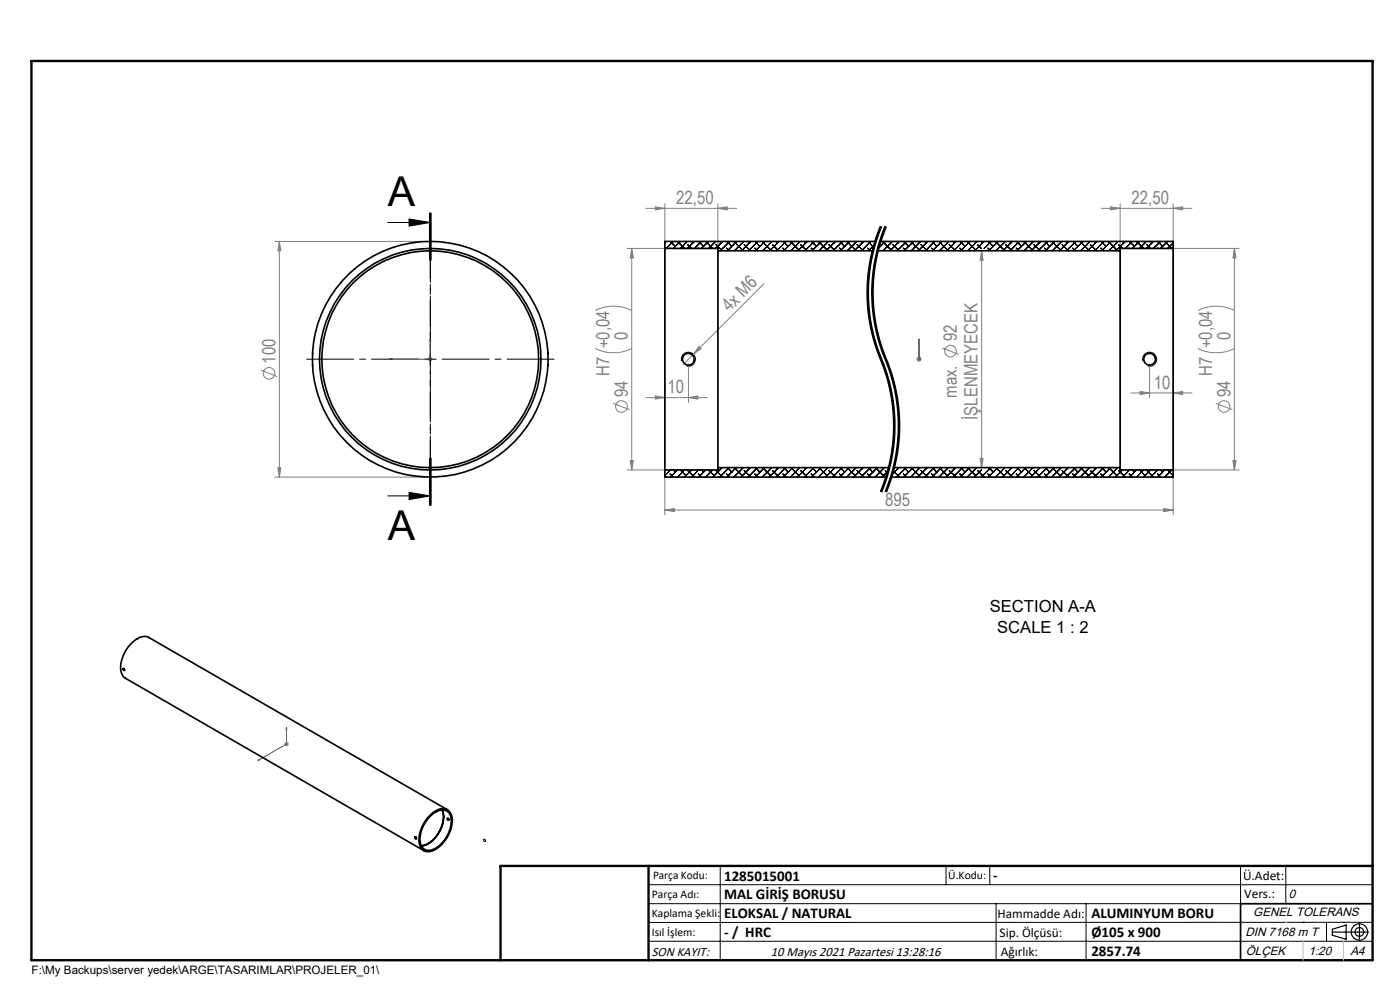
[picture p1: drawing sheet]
<svg xmlns="http://www.w3.org/2000/svg" width="297mm" height="210mm" viewBox="0 0 297 210" stroke-linecap="round" stroke-linejoin="round" font-family="sans-serif">
<g fill="none" stroke="#808080" stroke-width=".21">
<path d="M58.3 51.2h32M59.3 51.2v50M59.3 51.2l.3 2h-.7zM133 52.7h18.3M134 52.7v47M134 52.7l.4 2h-.7zM137 44.2h19.3M139 43.9l2 .3-2 .3zM141 43.2v66M152.3 44.2l2-.3v.6zM152.3 43.2v55.5M208.2 53.2l.4 2h-.7z"/>
<path d="M208.2 53.2v46M233.6 44.2h19.3M235.6 43.9l2 .3-2 .3zM237.6 43.2v55.5M238.6 52.7h24.3M248.9 44.2l2-.3v.6zM248.9 43.2v66M261.9 52.7l.3 2h-.7zM261.9 52.7v47M55.3 78.5l3.5 1.4M90.8 76.2h1M90.9 75.8l.7 .7"/>
<path d="M91.3 75.7v1M91.6 75.8l-.7 .7M126.3 73.9a8.6 8.6 0 0 0 7.7 0M126.3 65.9a8.6 8.6 0 0 1 7.7 0M146 77.2v8.1M147.1 75.1l-2.1 2.1M148.3 73.5l.4 .5-1.6 1.1zM162.1 60.1l-15 15M194.5 76.2h1M194.6 75.8l.7 .7M194.9 75.7v1M195.3 75.8l-.7 .7"/>
<path d="M199.9 73.8l3.5 1.4M243.9 77.2v7.2M254.1 73.9a8.6 8.6 0 0 0 7.8 0M254.1 65.9a8.6 8.6 0 0 1 7.8 0M58.9 99.2h.7l-.3 2zM130.1 85.5l3.5 1.4M133 99.7h18.3M133.7 97.7h.7l-.4 2zM137 84.3h13M139 84l2 .3-2 .4zM146 84.3l2-.3v.7zM207.9 97.2h.7l-.4 2z"/>
<path d="M238.6 99.7h24.3M239.9 83.4h13M241.9 83l2 .4-2 .3zM248.9 83.4l2-.4v.7zM257.9 85.5l3.5 1.4M261.5 97.7h.7l-.3 2zM58.3 101.2h32M141 108.2l2.1-.3v.6zM141 108.2h107.9M246.9 107.9l2 .3-2 .3zM60.3 157.8h1M60.4 157.5l.7 .7"/>
<path d="M60.8 157.3v1M61.1 157.5l-.7 .7"/>
<circle cx="57.1" cy="79.2" r="1.23"/>
<circle cx="201.7" cy="74.5" r="1.24"/>
<circle cx="131.8" cy="86.2" r="1.24"/>
<circle cx="259.7" cy="86.2" r="1.24"/>
</g>
<g fill="none" stroke="#000" stroke-width=".21">
<path d="M82.3 47.2h9M86.8 46.5l4.5 .7-4.5 .8zM91.1 45.2v10M91.3 45.2v10M91.5 45.2v10M184.8 53.8a37.5 37.5 0 0 0 2.6 24.1 36.5 36.5 0 0 1 2.1 11.1M185.8 53.8a37.5 37.5 0 0 0 2.6 24.1 36.5 36.5 0 0 1 2.1 11.1M186.7 47.9l-1 2.9-.9 3M186.9 48a37 37 0 0 0 .6 29.8 36.6 36.6 0 0 1-.6 26.6M187.1 48.1a36.5 36.5 0 0 0-2.8 15.3M187.7 47.9l-1.2 3.4-.7 2.5M187.9 48a37.1 37.1 0 0 0 .6 29.8 36.6 36.6 0 0 1-.6 26.6"/>
<path d="M188.1 48.1a36.5 36.5 0 0 0-2.8 15.3M66.3 77.7h.1M66.3 74.7h.1M90 76.2h2.5M91.3 75v2.5M116.2 77.7h.1M116.2 74.7h.1M144.6 76.6a1.49 1.49 0 0 1 1.3-1.9 1.49 1.49 0 0 1 1.6 1.6 1.49 1.49 0 0 1-1.8 1.3M184.3 63.4l.5 5.2M184.8 68.6a36.2 36.2 0 0 0 2.1 7.1M185.3 63.4l.5 5.2M185.8 68.6a46.5 46.5 0 0 0 3.2 10"/>
<path d="M186.9 75.7l.2 .4zM187.1 76.1a36.8 36.8 0 0 1 1.9 22.5M189 78.6a36.8 36.8 0 0 1 1 20M242.4 76.6a1.5 1.5 0 0 1 1.3-1.9 1.5 1.5 0 0 1 1.7 1.6 1.5 1.5 0 0 1-1.9 1.3M91.1 97.2v10M91.3 97.2v10M91.5 97.2v10zM188.9 98.6l-.9 3.4-.9 2.4M189.5 89a36.5 36.5 0 0 1-2.8 15.3M189.9 98.6l-.9 3.4M190.5 89a36.6 36.6 0 0 1-2.8 15.3M82.3 105.2h9"/>
<path d="M86.8 104.4l4.5 .8-4.5 .8zM189 102l-.9 2.4M102.6 178a.25 .25 0 0 1 .4 .2 .25 .25 0 0 1-.2 .3zM137.6 187.7h153.6M137.6 191.7h153.6M137.6 199.7h153.6M152.8 183.7v20M200.7 183.7v4M210 183.7v4M211.3 191.7v12M230.4 191.7v12M263.2 183.7v20"/>
<path d="M272.8 183.7v8M276.4 195.6h.1M281.4 195.6v4.1M285 195.6h.1M291.2 195.6l-153.6 .1"/>
</g>
<path d="M186.9 48a36.6 36.6 0 0 0 0 28.2M187.9 48a36.6 36.6 0 0 0 0 28.2M186.9 76.2a36.6 36.6 0 0 1 0 28.2M187.9 76.2a36.6 36.6 0 0 1 0 28.2" fill="none" stroke="#000" stroke-width=".21" stroke-dasharray="6.3 1.3 1.3 1.3" stroke-dashoffset="4" stroke-linecap="butt"/>
<g fill="none" stroke="#000" stroke-width=".25">
<path d="M282.6 197.7h7.8M282.6 197.1l3-.9v3l-3-.8zM288.4 195.8v3.8M106.2 203.7h185"/>
<circle cx="288.4" cy="197.7" r="1.74"/>
<circle cx="288.4" cy="197.7" r=".93"/>
</g>
<path d="M82.7 76.2l.4-.1v.2zM91.3 71.9l.1 .4h-.2zM91.3 71.9v4.3h-8.6M194.9 71.9v.4v-.4M194.9 76.1v.2zM194.9 76.2h.1M194.9 71.9v4.3M60.8 154.3l.1 .3-.2 .1zM60.8 154.3v3.5l-6.1 3.5M54.7 161.3l.3-.2v.1z" fill="none" stroke="#00f" stroke-width=".21"/>
<path d="M88.8 76.2h-23.8M91.3 78.7v23.7M91.3 73.7v-23.8M93.8 76.2h23.7" fill="none" stroke="#000" stroke-width=".21" stroke-dasharray="15.2 1.3 1.3 1.3" stroke-dashoffset="5.3"/>
<path d="M91.3 45.2v62" fill="none" stroke="#000" stroke-width=".21" stroke-dasharray="6.3 1.3 1.3 1.3" stroke-dashoffset="2.7"/>
<path d="M291.2 191.7h-28v12" fill="none" stroke="#000" stroke-width=".35"/>
<path d="M6.7 12.9h284.5v190.8h-284.5zM137.6 183.7v20M291.2 183.7h-185v20" fill="none" stroke="#000" stroke-width=".5"/>
<path d="M276.4 199.7v4M285 199.7v4" fill="none" stroke="#c0c0c0" stroke-width=".21"/>
<path d="M272.8 195.6h.1" fill="none" stroke="#c0c0c0" stroke-width=".25"/>
<path d="M86.8 46.5l4.5 .7-4.5 .8zM86.8 104.4l4.5 .8-4.5 .8z" fill="#000"/>
<g fill="#00f">
<path d="M91.3 71.9l.1 .4h-.2zM82.7 76.2l.4-.1v.2z"/>
<path d="M60.8 154.3l.1 .3-.2 .1zM54.7 161.3l.3-.2v.1z"/>
<path d="M194.9 71.9v.4zM194.9 76.1v.2zM194.9 71.9v.4zM194.9 76.1v.2z"/>
</g>
<g fill="#808080">
<path d="M148.3 73.5l.4 .5-1.6 1.1z"/>
<path d="M146 84.3l2-.3v.7zM139 84l2 .3-2 .4z"/>
<path d="M152.3 44.2l2-.3v.6zM139 43.9l2 .3-2 .3z"/>
<path d="M261.5 97.7h.7l-.3 2zM261.9 52.7l.3 2h-.7z"/>
<path d="M59.3 51.2l.3 2h-.7zM58.9 99.2h.7l-.3 2zM134 52.7l.4 2h-.7zM133.7 97.7h.7l-.4 2zM208.2 53.2l.4 2h-.7zM207.9 97.2h.7l-.4 2z"/>
<path d="M235.6 43.9l2 .3-2 .3zM248.9 44.2l2-.3v.6zM141 108.2l2.1-.3v.6zM246.9 107.9l2 .3-2 .3zM241.9 83l2 .4-2 .3zM248.9 83.4l2-.4v.7z"/>
</g>
<g fill="none" stroke="#000" stroke-width=".35">
<path d="M141 52.7v47M141 52.7h11.3v.5M152.3 53.2v46M152.3 53.2h32.9M185.7 51.2h-44.7v1.5M186.2 53.2h51.4M186.7 51.2h62.2v1.5M237.6 53.2v46M248.9 52.7v47M248.9 52.7h-11.3v.5M66.3 75h.1M66.3 77.5h.1"/>
<path d="M116.2 75h.1M116.2 77.5h.1M141 99.7v1.5h47M152.3 99.2h36.3M152.3 99.2v.5h-11.3M189.6 99.2h48M237.6 99.2v.5h11.3M248.9 99.7v1.5h-59.9M26.1 141.8l.3 .1v.3l-.2-.1zM88 177.5l.3 .1a.21 .21 0 0 1 0 .3 .21 .21 0 0 1-.2 0 .21 .21 0 0 1-.1-.2zM88.2 177.5l.1 .3M91 173.2a3.4 3.4 0 0 1 4-1.4 3.6 3.6 0 0 1 .6 4.2 6.8 6.8 0 0 1-4.5 4.6 2.16 2.16 0 0 1-2.2-2.7 7.8 7.8 0 0 1 2.1-4.7z"/>
<path d="M91.3 173.1a2.99 2.99 0 0 1 3.7-1 4 4 0 0 1 .1 4.6 5.5 5.5 0 0 1-4.4 3.7 2.13 2.13 0 0 1-1.6-2.7 7.3 7.3 0 0 1 2.2-4.6zM93.7 171.8a6.1 6.1 0 0 1-2 6.5 3.5 3.5 0 0 1-2.3 1.1M93.8 171.8a6.3 6.3 0 0 1-2.1 6.6 3.8 3.8 0 0 1-2.3 1M94.9 173.6h.1a.21 .21 0 0 1 .2 .2 .21 .21 0 0 1-.2 .2zM94.9 171.8l-63.3-36.6a3.2 3.2 0 0 0-3.6 1.2 7.2 7.2 0 0 0-2.3 6.2l.5 1 .4 .3 63.3 36.5M95.1 173.6l.1 .2"/>
<circle cx="91.3" cy="76.2" r="23.5"/>
<circle cx="91.3" cy="76.2" r="23"/>
<circle cx="91.3" cy="76.2" r="25"/>
<circle cx="146" cy="76.2" r="1.24"/>
<circle cx="243.9" cy="76.2" r="1.26"/>
</g>
<g fill="none" stroke="#000" stroke-width=".21">
<path d="M141.3 51.2l-.3 .3M142.1 52.6l.1 .1M142.2 51.2l1.1 1.1M142.8 51.2l-1.5 1.5M143.7 51.2l1.5 1.5M144.3 51.2l-1.5 1.5M145.8 51.2l-1.5 1.5M145.9 51.9l.8 .8M146.7 51.2l.3 .3M147.3 51.2l-1.5 1.5M148.1 52.6l.1 .1M148.2 51.2l1.1 1.1"/>
<path d="M148.8 51.2l-1.5 1.5M149.7 51.2l1.5 1.5M150.3 51.2l-1.5 1.5M151.8 51.2l-1.5 1.5M151.9 51.9l1.3 1.3M152.7 51.2l.3 .3M153.3 51.2l-1.5 1.5M154.1 52.6l.6 .6M154.2 51.2l1.1 1.1M154.8 51.2l-2 2M155.7 51.2l1.8 1.8M156.3 51.2l-2 2"/>
<path d="M157.8 51.2l-2 2M157.9 51.9l1.3 1.3M158.7 51.2l.3 .3M159.3 51.2l-2 2M160.1 52.6l.6 .6M160.2 51.2l1 1.1M160.8 51.2l-2 2M161.7 51.2l1.8 1.8M162.3 51.2l-2 2M163.8 51.2l-2 2M163.9 51.9l1.3 1.3M164.7 51.2l.3 .3"/>
<path d="M165.3 51.2l-2 2M166.1 52.6l.6 .6M166.2 51.2l1 1.1M166.8 51.2l-2 2M167.7 51.2l1.8 1.8M168.3 51.2l-2 2M169.8 51.2l-2 2M169.8 51.9l1.4 1.3M170.6 51.2l.4 .3M171.3 51.2l-2 2M172.1 52.6l.5 .6M172.2 51.2l1 1.1"/>
<path d="M172.8 51.2l-2.1 2M173.6 51.2l1.8 1.8M174.3 51.2l-2 2M175.8 51.2l-2.1 2M175.8 51.9l1.3 1.3M176.6 51.2l.4 .3M177.2 51.2l-1.9 2M178.1 52.6l.5 .6M178.2 51.2l1 1.1M178.8 51.2l-2.1 2M179.6 51.2l1.8 1.8M180.2 51.2l-1.9 2"/>
<path d="M181.8 51.2l-2.1 2M181.8 51.9l1.3 1.3M182.6 51.2l.4 .3M183.2 51.2l-2 2M184 52.6l.6 .6M184.1 51.2l1.1 1.1M184.7 51.2l-2 2M185.5 51.9l-1.3 1.3M185.6 51.2l.1 .1M186.2 53.2h.1M186.5 52l.3 .3M187.2 51.2l1.8 1.8"/>
<path d="M187.8 51.2l-1.5 1.5M189.3 51.2l-2 2M189.4 51.9l1.3 1.3M190.2 51.2l.3 .3M190.8 51.2l-2 2M191.6 52.6l.6 .6M191.7 51.2l1.1 1.1M192.3 51.2l-2 2M193.2 51.2l1.8 1.8M193.8 51.2l-2 2M195.3 51.2l-2 2M195.4 51.9l1.3 1.3"/>
<path d="M196.2 51.2l.3 .3M196.8 51.2l-2 2M197.6 52.6l.6 .6M197.7 51.2l1.1 1.1M198.3 51.2l-2 2M199.2 51.2l1.8 1.8M199.8 51.2l-2 2M201.3 51.2l-2 2M201.4 51.9l1.3 1.3M202.2 51.2l.3 .3M202.8 51.2l-2 2M203.6 52.6l.6 .6"/>
<path d="M203.7 51.2l1.1 1.1M204.3 51.2l-2 2M205.2 51.2l1.8 1.8M205.8 51.2l-2 2M207.2 52.8l-.4 .4M207.3 51.2l-2 2M207.4 51.9l.8 .8M208.2 51.2l.3 .3M208.8 51.2l-1.5 1.5M209.6 52.6l.6 .6M209.7 51.2l1 1.1M210.3 51.2l-1.5 1.5"/>
<path d="M211.2 51.2l1.8 1.8M211.8 51.2l-2 2M213.3 51.2l-2 2M213.3 51.9l1.4 1.3M214.2 51.2l.3 .3M214.8 51.2l-2 2M215.6 52.6l.5 .6M215.7 51.2l1 1.1M216.3 51.2l-2 2M217.2 51.2l1.8 1.8M217.8 51.2l-2 2M219.3 51.2l-2 2"/>
<path d="M219.3 51.9l1.4 1.3M220.1 51.2l.4 .3M220.8 51.2l-2 2M221.6 52.6l.5 .6M221.7 51.2l1 1.1M222.2 51.2l-2 2M223.1 51.2l1.8 1.8M223.7 51.2l-1.9 2M225.2 51.2l-2 2M225.3 51.9l1.3 1.3M226.1 51.2l.3 .3M226.7 51.2l-1.9 2"/>
<path d="M227.6 52.6l.5 .6M227.6 51.2l1.1 1.1M228.2 51.2l-2 2M229.1 51.2l1.8 1.8M229.7 51.2l-1.9 2M231.2 51.2l-2 2M231.3 51.9l1.3 1.3M232.1 51.2l.3 .3M232.7 51.2l-2 2M233.5 52.6l.6 .6M233.6 51.2l1.1 1.1M234.2 51.2l-2 2"/>
<path d="M235.1 51.2l1.8 1.8M235.7 51.2l-2 2M237.2 51.2l-2 2M237.3 51.9l.8 .8M238.1 51.2l.3 .3M238.7 51.2l-2 2M239.5 52.6l.1 .1M239.6 51.2l1.1 1.1M240.2 51.2l-1.5 1.5M241.1 51.2l1.5 1.5M241.7 51.2l-1.5 1.5M243.2 51.2l-1.5 1.5"/>
<path d="M243.3 51.9l.8 .8M244.1 51.2l.3 .3M244.7 51.2l-1.5 1.5M245.5 52.6l.1 .1M245.6 51.2l1 1.1M246.2 51.2l-1.5 1.5M247.1 51.2l1.5 1.5M247.7 51.2l-1.5 1.5M248.9 51.5l-1.2 1.2M142.2 99.7l-1.2 1.2M142.8 99.7l.5 .4M143.7 99.7l-1.5 1.5"/>
<path d="M144.3 99.7l1.2 1.2M145.2 99.7l-1.5 1.5M145.9 99.8l1.4 1.4M146.7 99.7l-1.5 1.5M148.2 99.7l-1.5 1.5M148.8 99.7l.5 .4M149.7 99.7l-1.5 1.5M150.3 99.7l1.2 1.2M151.2 99.7l-1.5 1.5M151.9 99.8l1.4 1.4M152.8 99.2l.2 .2M153.2 99.2l-2 2"/>
<path d="M154.3 99.2l1 .9M154.7 99.2l-2 2M155.8 99.2l1.7 1.7M156.2 99.2l-2 2M157.7 99.2l-2 2M157.9 99.8l1.4 1.4M158.8 99.2l.2 .2M159.2 99.2l-2 2M160.3 99.2l.9 .9M160.7 99.2l-2 2M161.8 99.2l1.7 1.7M162.2 99.2l-2 2"/>
<path d="M163.7 99.2l-2 2M163.9 99.8l1.4 1.4M164.8 99.2l.2 .2M165.2 99.2l-2 2M166.3 99.2l.9 .9M166.7 99.2l-2 2M167.8 99.2l1.7 1.7M168.2 99.2l-2 2M169.7 99.2l-2 2M169.8 99.8l1.5 1.4M170.7 99.2l.3 .2M171.2 99.2l-2 2"/>
<path d="M172.3 99.2l.9 .9M172.6 99.2l-2 2M173.7 99.2l1.7 1.7M174.2 99.2l-2 2M175.6 99.2l-2 2M175.8 99.8l1.4 1.4M176.7 99.2l.3 .2M177.1 99.2l-1.9 2M178.3 99.2l.9 .9M178.6 99.2l-2 2M179.7 99.2l1.7 1.7M180.1 99.2l-1.9 2"/>
<path d="M181.6 99.2l-2 2M181.8 99.8l1.4 1.4M182.7 99.2l.3 .2M183.1 99.2l-2 2M184.2 99.2l1 .9M184.6 99.2l-2 2M185.7 99.2l1.7 1.7M186.1 99.2l-2 2M187.6 99.2l-2 2M187.8 99.8l.5 .5M188.4 99.9l-1.3 1.3M189.4 99.8l1.4 1.4"/>
<path d="M190.3 99.2l.2 .2M190.7 99.2l-1.5 1.5M191.8 99.2l1 .9M192.2 99.2l-2 2M193.3 99.2l1.7 1.7M193.7 99.2l-2 2M195.2 99.2l-2 2M195.4 99.8l1.4 1.4M196.3 99.2l.2 .2M196.7 99.2l-2 2M197.8 99.2l1 .9M198.2 99.2l-2 2"/>
<path d="M199.3 99.2l1.7 1.7M199.7 99.2l-2 2M201.2 99.2l-2 2M201.4 99.8l1.4 1.4M202.3 99.2l.2 .2M202.7 99.2l-2 2M203.8 99.2l1 .9M204.2 99.2l-2 2M205.3 99.2l1.7 1.7M205.7 99.2l-2 2M207.2 99.2l-2 2M207.4 99.8l1.4 1.4"/>
<path d="M208.2 99.7l-1.5 1.5M209.8 99.2l.9 .9M210.2 99.2l-2 2M211.3 99.2l1.7 1.7M211.7 99.2l-2 2M213.2 99.2l-2 2M213.3 99.8l1.5 1.4M214.3 99.2l.2 .2M214.7 99.2l-2 2M215.8 99.2l.9 .9M216.1 99.2l-1.9 2M217.3 99.2l1.7 1.7"/>
<path d="M217.7 99.2l-2 2M219.1 99.2l-1.9 2M219.3 99.8l1.5 1.4M220.2 99.2l.3 .2M220.7 99.2l-2 2M221.8 99.2l.9 .9M222.1 99.2l-2 2M223.2 99.2l1.7 1.7M223.7 99.2l-2 2M225.1 99.2l-2 2M225.3 99.8l1.4 1.4M226.2 99.2l.2 .2"/>
<path d="M226.6 99.2l-2 2M227.8 99.2l.9 .9M228.1 99.2l-2 2M229.2 99.2l1.7 1.7M229.6 99.2l-2 2M231.1 99.2l-2 2M231.3 99.8l1.4 1.4M232.2 99.2l.2 .2M232.6 99.2l-2 2M233.7 99.2l1 .9M234.1 99.2l-2 2M235.2 99.2l1.7 1.7"/>
<path d="M235.6 99.2l-2 2M237.1 99.2l-2 2M237.3 99.8l1.4 1.4M238.1 99.7l-1.5 1.5M239.6 99.7l-1.5 1.5M240.2 99.7l.5 .4M241.1 99.7l-1.5 1.5M241.7 99.7l1.2 1.2M242.6 99.7l-1.5 1.5M243.3 99.8l1.4 1.4M244.1 99.7l-1.5 1.5M245.6 99.7l-1.5 1.5"/>
<path d="M246.2 99.7l.4 .4M247.1 99.7l-1.5 1.5M247.7 99.7l1.2 1.2M248.6 99.7l-1.5 1.5M141 100.9l.3 .3M142.1 100.5l.7 .7M148.1 100.5l.7 .7M154.1 100.5l.7 .7M160.1 100.5l.7 .7M166.1 100.5l.7 .7M172.1 100.5l.7 .7M178.1 100.5l.7 .7"/>
<path d="M184 100.5l.7 .7M191.6 100.5l.7 .7M197.6 100.5l.7 .7M203.6 100.5l.7 .7M209.6 100.5l.7 .7M215.6 100.5l.7 .7M221.6 100.5l.6 .7M227.6 100.5l.6 .7M233.5 100.5l.7 .7M239.5 100.5l.7 .7M245.5 100.5l.7 .7M248.9 100.9l-.3 .3"/>
</g>
<g font-size="8.7">
<text x="82.3" y="43.7">A</text>
<text x="82.3" y="114.6">A</text>
</g>
<g font-size="3.9" fill="#808080">
<text x="143.5" y="43.3">22,50</text>
<text x="240.1" y="43.3">22,50</text>
<text x="154.8" y="66.3" transform="rotate(-45 154.8 66.3)">4x M6</text>
<text x="58.4" y="77.1" transform="rotate(-90 58.4 77.1)">100</text>
<text x="133.2" y="72" transform="rotate(-90 133.2 72)">0</text>
<text x="203" y="72.4" transform="rotate(-90 203 72.4)">92</text>
<text x="261" y="72" transform="rotate(-90 261 72)">0</text>
<text x="129.3" y="79.8" transform="rotate(-90 129.3 79.8)">H7 +0,04</text>
<text x="141.6" y="83.4">10</text>
<text x="244.8" y="82.5">10</text>
<text x="257.1" y="79.8" transform="rotate(-90 257.1 79.8)">H7 +0,04</text>
<text x="133.2" y="84.2" transform="rotate(-90 133.2 84.2)">94</text>
<text x="203" y="84.4" transform="rotate(-90 203 84.4)">max.</text>
<text x="207.4" y="89" transform="rotate(-90 207.4 89)">İŞLENMEYECEK</text>
<text x="261" y="84.2" transform="rotate(-90 261 84.2)">94</text>
<text x="187.8" y="107.3">895</text>
</g>
<g font-size="3.5">
<text x="210" y="129.8">SECTION A-A</text>
<text x="211.5" y="134.3">SCALE 1 : 2</text>
</g>
<g font-size="3.2">
<text x="153.6" y="186.8">1285015001</text>
<text x="153.6" y="190.8">MAL GİRİŞ BORUSU</text>
<text x="210.7" y="186.6">-</text>
<text x="153.6" y="194.8">ELOKSAL / NATURAL</text>
<text x="231.5" y="194.8">ALUMINYUM BORU</text>
<text x="153.6" y="198.8">- / HRC</text>
<text x="231.5" y="198.7">Ø105 x 900</text>
<text x="231.5" y="202.8">2857.74</text>
</g>
<g font-size="2.8">
<text x="263.7" y="186.7">Ü.Adet:</text>
<text x="263.9" y="190.5">Vers.:</text>
<text x="211.6" y="194.8">Hammadde Adı:</text>
<text x="138.3" y="202.8">SON KAYIT:</text>
<text x="163.6" y="202.8">10 Mayıs 2021 Pazartesi 13:28:16</text>
<text x="212.1" y="198.7">Sip. Ölçüsü:</text>
<text x="212.3" y="202.7">Ağırlık:</text>
</g>
<g font-size="2.6">
<text x="273.4" y="190.4">0</text>
<text x="265.9" y="194.4">GENEL TOLERANS</text>
<text x="264.2" y="198.5">DIN 7168 m T</text>
<text x="264.3" y="202.6">ÖLÇEK</text>
<text x="277.6" y="202.6">1:20</text>
<text x="286.5" y="202.6">A4</text>
</g>
<g font-size="2.5">
<text x="138.3" y="190.5">Parça Adı:</text>
<text x="138.5" y="186.5">Parça Kodu:</text>
<text x="201.2" y="186.5">Ü.Kodu:</text>
<text x="138.3" y="194.5">Kaplama Şekli:</text>
<text x="138.3" y="198.6">Isıl İşlem:</text>
<text x="6.7" y="206.7">F:\My Backups\server yedek\ARGE\TASARIMLAR\PROJELER_01\</text>
</g>
</svg>
